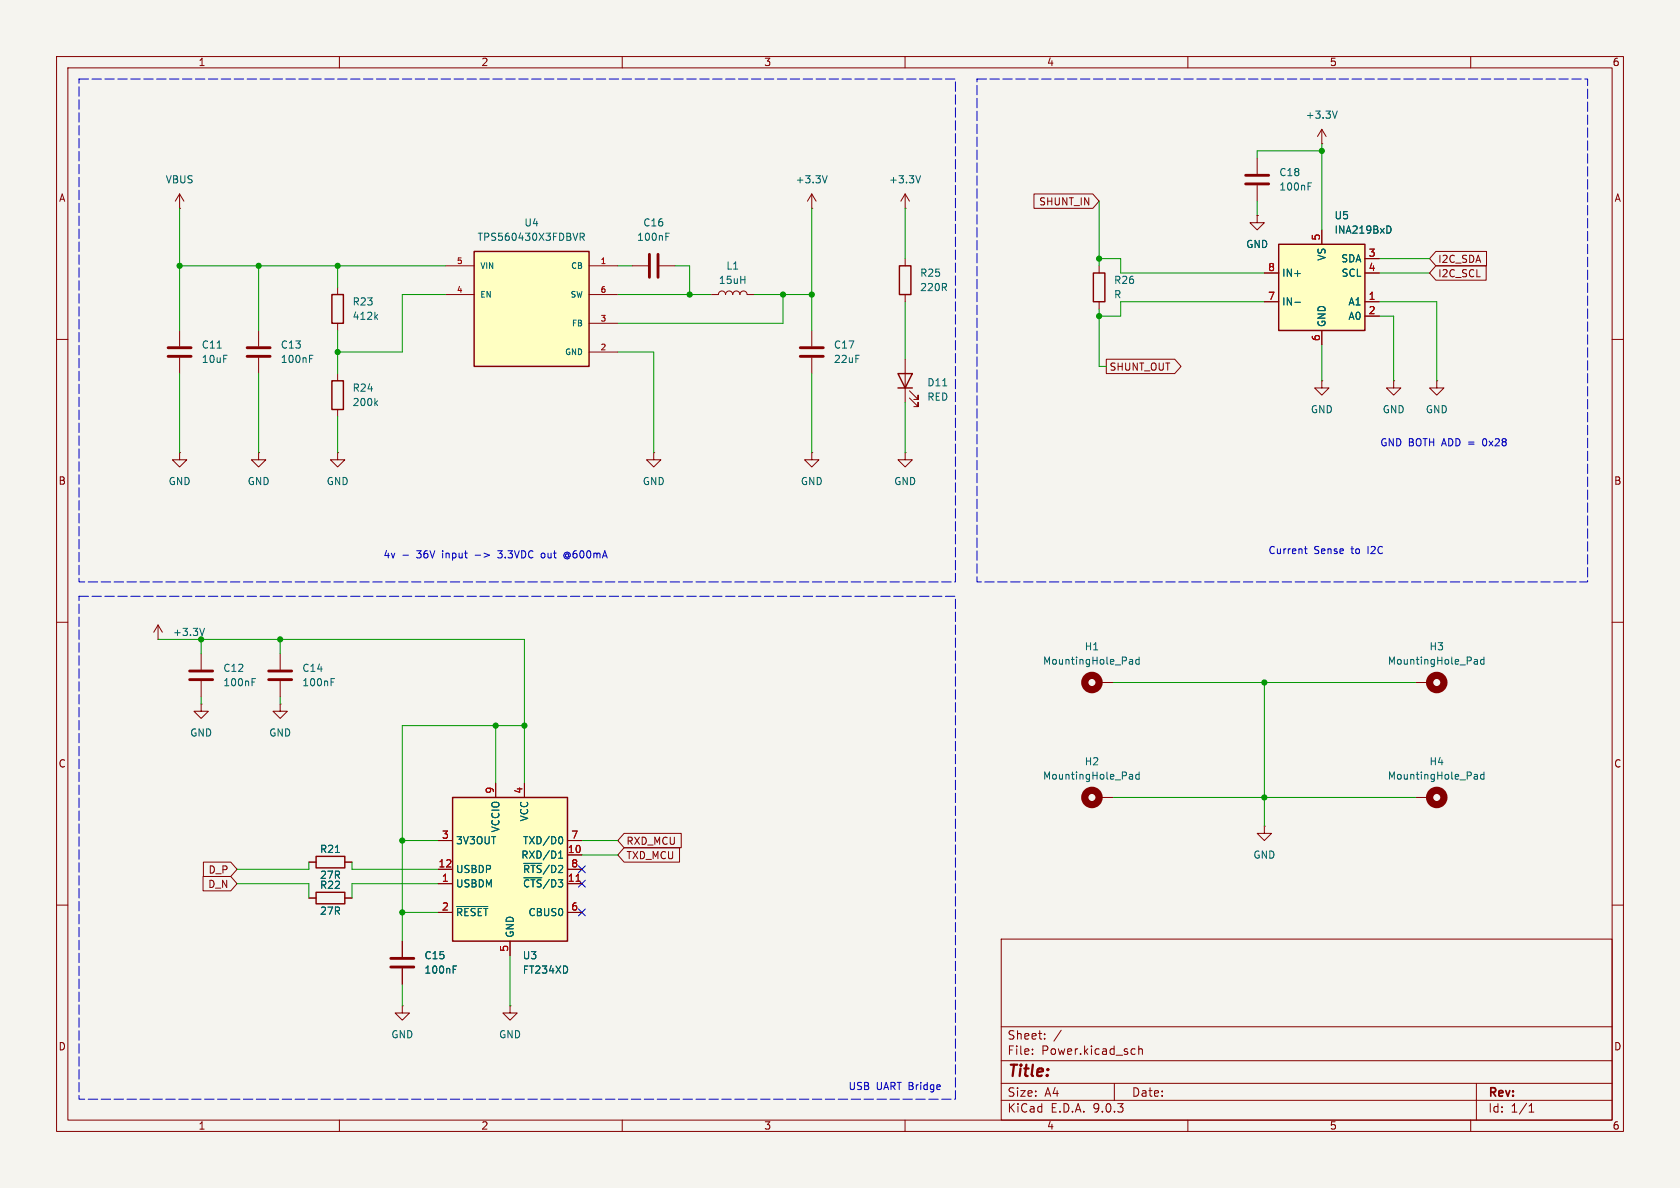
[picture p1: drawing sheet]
<svg xmlns="http://www.w3.org/2000/svg" width="297mm" height="210mm" viewBox="0 0 297 210" stroke-linecap="round" stroke-linejoin="round" font-family="sans-serif">
<path d="M0 0h297v210h-297z" fill="#f5f4ef" stroke="#f5f4ef" stroke-width=".18"/>
<g fill="none" stroke="#840000" stroke-width=".18">
<path d="M10 10h277v190h-277zM12 12h273v186h-273zM60 10v2M110 10v2M160 10v2M210 10v2M260 10v2M10 60h2M233.7 67.3v1.3h1.2l-1.2 1.3-1.3-1.3h1.3M233.7 67.3h.1M285 60h2M10 110h2"/>
<path d="M285 110h2M250.2 141h2.5M10 160h2M90.2 177.8v1.3h1.2l-1.2 1.2-1.3-1.2h1.3M90.2 177.8h.1M177 166h108v32h-108zM285 160h2M60 198v2M110 198v2M160 198v2M177 194.5h108M177 191.5h108"/>
<path d="M177 187.5h108M177 181.5h108M182.5 186.3v.1M182.5 185.5v.1M184.7 183.6v.1M184.7 182.8v.1M187.6 182.1l-1.3 2M197 191.5v3M200.2 185.4l.5 .1M200.7 186.3l-.5 .1M201.3 185.5l.2-.1 .4 .1 .1 .9M201.3 184.9v1.5"/>
<path d="M210 198v2M260 198v2M261 191.5v6.5M270.3 196.6h.9M270.3 195.5l.4-.4v1.5"/>
</g>
<circle cx="254" cy="141" r="1.27" fill="none" stroke="#840000" stroke-width="1.3"/>
<path d="M260.8 136.9h.2l.2 .2v.6M261.2 137.7h-.4M261.2 137.2l-.4 .1M262.3 137l-.3-.1-.3 .2 .2 .6h.4M262.3 136.5v1.2" fill="none" stroke="#006464" stroke-width=".18"/>
<path d="M226.1 43.2h15.2v15.2h-15.2z" fill="#ffffc2"/>
<path d="M58.7 52.1h2v5.1h-2zM226.1 43.2h15.2v15.2h-15.2zM58.7 67.3h2v5.1h-2zM158.7 66h2.6l-1.3 2.6zM158.7 68.6h2.6" fill="none" stroke="#840000" stroke-width=".25"/>
<g fill="none" stroke="#840000" stroke-width=".18">
<path d="M31.7 36.8h.1M31.7 34.3l-.7 1.3M31.7 34.3l.8 1.3M31.7 34.3v2.5M143.5 36.8h.1M143.5 34.3l-.8 1.3M143.5 34.3l.8 1.3M143.5 34.3v2.5M160 36.8h.1M160 34.3v2.5M160 34.3l-.7 1.3M160 34.3l.8 1.3"/>
<path d="M31.7 58.4v2.8M45.7 58.4v2.8M59.7 50.8v1.3M59.7 57.2v1.2M111.8 47h2.8M116.6 47h2.8M143.5 58.4v2.8M223.5 48.3h2.6M223.5 53.3h2.6M233.7 40.6v2.6M233.7 58.4v2.6M241.3 48.3h2.5"/>
<path d="M241.3 53.3h2.5M241.3 45.7h2.5M241.3 55.9h2.5M31.7 63.2v2.8M45.7 63.2v2.8M59.7 66v1.3M59.7 72.4v1.3M143.5 63.2v2.8M160 63.5v7.6M160.8 70.4l1.5 1.5v-.8v.8h-.8M160.8 69.1l1.5 1.5v-.7v.7h-.8M246.4 67.3v1.3h1.2l-1.2 1.3-1.3-1.3h1.3"/>
<path d="M246.4 67.3h.1M254 67.3v1.3h1.3l-1.3 1.3-1.3-1.3h1.3M254 67.3h.1M31.7 80v1.3h1.3l-1.3 1.3-1.2-1.3h1.2M31.7 80h.1M45.7 80v1.3h1.3l-1.3 1.3-1.3-1.3h1.3M45.7 80h.1M59.7 80v1.3h1.3l-1.3 1.3-1.3-1.3h1.3M59.7 80h.1M143.5 80v1.3h1.3l-1.3 1.3-1.3-1.3h1.3M143.5 80h.1M160 80v1.3h1.3l-1.3 1.3-1.3-1.3h1.3"/>
<path d="M160 80h.1M27.9 113h.1M27.9 110.5l-.7 1.3M27.9 110.5l.8 1.3M27.9 110.5v2.5M35.6 115.6v2.8M35.6 124.5v1.2h1.2l-1.2 1.3-1.3-1.3h1.3M35.6 124.5h.1M35.6 120.4v2.8M223.5 146.1v1.2h1.3l-1.3 1.3-1.3-1.3h1.3M223.5 146.1h.1"/>
</g>
<g fill="none" stroke="#006464" stroke-width=".18">
<path d="M146.2 31.1l-.4 1.2M162.7 31.1l-.4 1.2M245.5 39.9a.68 .68 0 0 1 .4 .7 .68 .68 0 0 1-.4 .6M66.4 56l.4 .5M66.8 55.6l-.5 .5M117.7 41.8h.4M117.7 41.2h.6M228.9 53.4h1M38.4 61.5h.7M54.7 63.4h.4M54.7 62.8h.6M66.4 71.2l.4 .5"/>
<path d="M66.8 70.9l-.5 .4M166.7 68.2h.7M36.2 111.1l-.5 1.2M44.6 120h.6M44.6 120.6h.4"/>
</g>
<path d="M114.8 45v4M116.3 45v4M29.7 61.5h4.1M29.7 63h4.1M43.7 61.5h4.1M43.7 63h4.1M141.5 61.5h4M141.5 63h4M33.5 118.6h4.1M33.5 120.1h4.1" fill="none" stroke="#840000" stroke-width=".51"/>
<path d="M83.8 44.5h20.3v20.3h-20.3z" fill="#ffffc2"/>
<path d="M83.8 44.5h20.3v20.3h-20.3zM159 47h2v5.1h-2zM193.3 48.3h2v5h-2zM55.9 151.4h5.1v2h-5.1zM55.9 157.7h5.1v2.1h-5.1z" fill="none" stroke="#840000" stroke-width=".25"/>
<g fill="none" stroke="#840000" stroke-width=".18">
<path d="M222.2 38.1v1.3h1.3l-1.3 1.2-1.2-1.2h1.2M222.2 38.1h.1M222.2 27.9v2.8M222.2 32.8v2.8M233.7 25.4h.1M233.7 22.9l-.8 1.2M233.7 22.9l.7 1.2M233.7 22.9v2.5M78.7 47h5.1M78.7 52.1h5.1M104.1 47h5.1M104.1 52.1h5.1"/>
<path d="M104.1 57.2h5.1M125.7 52.1h1.3a.64 .64 0 0 1 .6-.7 .64 .64 0 0 1 .7 .7 .64 .64 0 0 1 .6-.7 .64 .64 0 0 1 .6 .7 .64 .64 0 0 1 .7-.7 .64 .64 0 0 1 .6 .7 .64 .64 0 0 1 .6-.7 .64 .64 0 0 1 .7 .7h1.2M160 45.7v1.3M160 52.1v1.2M194.3 47v1.3M194.3 53.3v1.3M104.1 62.2h5.1M115.6 80v1.3h1.2l-1.2 1.3-1.3-1.3h1.3M115.6 80h.1M49.5 115.6v2.8M49.5 124.5v1.2h1.3l-1.3 1.3-1.2-1.3h1.2M49.5 124.5h.1"/>
<path d="M49.5 120.4v2.8M194.3 120.7h2.5M250.2 120.7h2.5M54.6 152.4h1.3M54.6 158.8h1.3M61 152.4h1.2M61 158.8h1.2M194.3 141h2.5M71.1 177.8v1.3h1.3l-1.3 1.2-1.3-1.2h1.3M71.1 177.8h.1M71.1 166.4v2.8M71.1 171.2v2.8"/>
</g>
<g fill="none" stroke="#006464" stroke-width=".18">
<path d="M236.4 19.6l-.4 1.3M231.3 32.9h.4M231.3 32.3h.6M102.6 41.9l.6-.1 .1-.2-.1-.3-.6-.1v1.3M102.9 41.9l.4 .6M58.5 120h.6M199.8 116.6h.3l.1 .2v.6M200.2 117.4h-.4M200.2 116.9h-.4M201.4 116.6h-.4l-.2 .2 .1 .6h.5M201.4 116.1v1.3M260.8 116.6h.2l.2 .2v.6"/>
<path d="M261.2 117.4h-.4M261.2 116.9h-.4M262.3 116.6h-.3l-.3 .2 .2 .6h.4M262.3 116.1v1.3M58.5 120.6h.5M199.8 136.9h.3l.1 .2v.6M200.2 137.7h-.4M200.2 137.2l-.4 .1M201.4 136.5v1.2M201.4 137l-.4-.1-.2 .2 .1 .6h.5M59.3 150.7h.7M80.1 171.4h.4"/>
<path d="M80.1 170.8h.6"/>
</g>
<g fill="none" stroke="#840000" stroke-width="1.3">
<circle cx="193" cy="120.6" r="1.27"/>
<circle cx="254" cy="120.6" r="1.27"/>
<circle cx="193" cy="141" r="1.27"/>
</g>
<path d="M220.2 31h4.1M220.2 32.5h4.1M47.5 118.6h4.1M47.5 120.1h4.1M69.1 169.4h4.1M69.1 170.9h4.1" fill="none" stroke="#840000" stroke-width=".51"/>
<path d="M80 141h20.3v25.4h-20.3z" fill="#ffffc2"/>
<path d="M80 141h20.3v25.4h-20.3z" fill="none" stroke="#840000" stroke-width=".25"/>
<g fill="none" stroke="#840000" stroke-width=".18">
<path d="M182.8 34.3h10.4l1.1 1.3-1.1 1.2h-10.4zM222.2 38.1h.1M223.5 48.3h2.6M223.5 53.3h2.6M233.7 40.6v2.6M233.7 58.4v2.6M241.3 48.3h2.5M241.3 53.3h2.5M241.3 45.7h2.5M241.3 55.9h2.5M253.8 44.4h9v2.6h-9l-1.1-1.3zM253.8 47h8.9v2.5h-8.9l-1.1-1.2z"/>
<path d="M195.6 63.5h12.1l1.1 1.3-1.1 1.2h-12.1zM87.6 138.4v2.6M92.7 138.4v2.6M35.9 154.9h4.9l1.1 1.3-1.1 1.3h-4.9zM36 152.4h4.8l1.1 1.3-1.1 1.2h-4.8zM54.6 152.4h1.3M54.6 158.8h1.3M61 152.4h1.2M61 158.8h1.2M77.5 148.6h2.5M77.5 153.7h2.5M77.5 156.2h2.5"/>
<path d="M100.3 148.6h2.6M100.3 153.7h2.6M100.3 156.2h2.6M100.3 151.1h2.6M110.3 147.3h10.1v2.6h-10.1l-1.1-1.3zM110.3 149.9h9.8v2.5h-9.8l-1.1-1.3zM71.1 166.4v2.8M71.1 171.2v2.8M77.5 161.3h2.5M90.2 166.4v2.5M100.3 161.3h2.6"/>
</g>
<path d="M245.5 39.9a.68 .68 0 0 1 .4 .7 .68 .68 0 0 1-.4 .6M228.9 53.4h1M59.3 150.7h.7M92.6 152.6h3.2M92.6 155.2h3.2M98.8 151.7h.7M98.8 150.8l.3-.4v1.3M99.2 147.9a.79 .79 0 0 1 0 1.3M80.1 171.4h.4M80.1 170.8h.6M80.7 160.2h5.5" fill="none" stroke="#006464" stroke-width=".18"/>
<path d="M101.8 155.8h.8" fill="none" stroke="#a90000" stroke-width=".18"/>
<g fill="none" stroke="#009600" stroke-width=".18">
<path d="M31.7 36.8v21.6M143.5 36.8v21.6M160 36.8v8.9M194.3 35.6v11.4M222.2 35.6v2.5M233.7 26.7h-11.5v1.2M233.7 25.4v15.2M31.7 47h47M45.7 47v11.4M59.7 47v3.8M59.7 58.4v7.6M78.7 52.1h-7.6v10.1h-11.4"/>
<path d="M109.2 52.1h16.5M109.2 47h2.6M119.4 47h2.5v5.1M133.3 52.1h10.2M138.4 52.1v5.1h-29.2M160 53.3v10.2M194.3 54.6v10.2h1.3M194.3 45.7h3.8v2.6h25.4M223.5 53.3h-25.4v2.6h-3.8M243.8 55.9h2.6v11.4M243.8 45.7h8.9M243.8 53.3h10.2v14"/>
<path d="M243.8 48.3h8.9M31.7 66v14M45.7 66v14M59.7 73.7v6.3M109.2 62.2h6.4v17.8M143.5 66v14M160 71.1v8.9M233.7 61v6.3M27.9 113h64.8v25.4M35.6 113v2.6M49.5 113v2.6M35.6 123.2v1.3"/>
<path d="M49.5 123.2v1.3M87.6 128.3v10.1M92.7 128.3h-21.6v38.1M196.8 120.7h53.4M223.5 120.7v25.4M41.9 156.2h12.7v2.6M54.6 152.4v1.3h-12.7M62.2 152.4v1.3h15.3M71.1 148.6h6.4M77.5 156.2h-15.3v2.6M102.9 151.1h6.3M102.9 148.6h6.3"/>
<path d="M196.8 141h53.4M71.1 161.3h6.4M71.1 174v3.8M90.2 168.9v8.9"/>
</g>
<path d="M102.3 153.1l1.2 1.2M102.3 155.6l1.2 1.2M103.5 153.1l-1.2 1.2M103.5 155.6l-1.2 1.2M102.3 160.7l1.2 1.2M103.5 160.7l-1.2 1.2" fill="none" stroke="#000084" stroke-width=".18"/>
<path d="M71.2 98.1h1M88 97.4h.8M88 98.5l.2 .1M96.1 97.8h-.3l-.1 .2v.5l.4 .1M100.5 98a.3 .3 0 0 0-.5 0 .3 .3 0 0 0 0 .4 .3 .3 0 0 0 .5 0M100.5 97.7a.6 .6 0 0 0-.8 .5 .6 .6 0 0 0 .8 .5M230.6 97h.5M230.8 96.6v1.1l.3 .2" fill="none" stroke="#0000c2" stroke-width=".18"/>
<path d="M14 14h154.9v88.9h-154.9zM172.7 14h108v88.9h-108zM14 105.4h154.9v88.9h-154.9z" fill="none" stroke="#0000c2" stroke-width=".18" stroke-dasharray="1.7 .6"/>
<g fill="#009600" stroke="#009600" stroke-width=".18">
<circle cx="121.9" cy="52.1" r=".46"/>
<circle cx="143.5" cy="52.1" r=".46"/>
<circle cx="138.4" cy="52.1" r=".46"/>
<circle cx="194.3" cy="55.9" r=".46"/>
<circle cx="194.3" cy="45.7" r=".46"/>
<circle cx="233.7" cy="26.7" r=".46"/>
<circle cx="223.5" cy="120.7" r=".46"/>
<circle cx="223.5" cy="141" r=".46"/>
<circle cx="71.1" cy="148.6" r=".46"/>
<circle cx="87.6" cy="128.3" r=".46"/>
<circle cx="71.1" cy="161.3" r=".46"/>
<circle cx="35.6" cy="113" r=".46"/>
<circle cx="49.5" cy="113" r=".46"/>
<circle cx="92.7" cy="128.3" r=".46"/>
<circle cx="45.7" cy="47" r=".46"/>
<circle cx="31.7" cy="47" r=".46"/>
<circle cx="59.7" cy="62.2" r=".46"/>
<circle cx="59.7" cy="47" r=".46"/>
</g>
<text font-size="2.8" fill="#840000" x="178" y="190.9">Title:</text>
<g font-size="2.1" fill="#840000">
<text x="178" y="184">Sheet:</text>
<text x="178" y="186.7">File:</text>
<text x="184.1" y="186.7">Power.kicad_sch</text>
<text x="178" y="196.9">KiCad</text>
<text x="178" y="194.1">Size:</text>
<text x="184.7" y="194.1">A4</text>
<text x="185.7" y="196.9">E.D.A.</text>
<text x="193.3" y="196.9">9.0.3</text>
<text x="200" y="194.1">Date:</text>
<text x="263" y="194.3">Rev:</text>
<text x="263" y="196.9">Id:</text>
<text x="267.1" y="196.9">1/1</text>
</g>
<g font-size="1.8" fill="#840000">
<text x="35" y="11.9">1</text>
<text x="85" y="11.9">2</text>
<text x="135" y="11.9">3</text>
<text x="185" y="11.9">4</text>
<text x="235" y="11.9">5</text>
<text x="285" y="11.9">6</text>
<text x="10.3" y="35.9">A</text>
<text x="285.3" y="35.9">A</text>
<text x="183.6" y="36.5">SHUNT_IN</text>
<text x="254.2" y="46.7">I2C_SDA</text>
<text x="254.2" y="49.2">I2C_SCL</text>
<text x="196.1" y="65.7">SHUNT_OUT</text>
<text x="10.3" y="85.9">B</text>
<text x="285.3" y="85.9">B</text>
<text x="10.3" y="135.9">C</text>
<text x="285.3" y="135.9">C</text>
<text x="110.6" y="149.5">RXD_MCU</text>
<text x="36.8" y="154.6">D_P</text>
<text x="110.6" y="152.1">TXD_MCU</text>
<text x="36.7" y="157.2">D_N</text>
<text x="10.3" y="185.9">D</text>
<text x="285.3" y="185.9">D</text>
<text x="35" y="199.9">1</text>
<text x="85" y="199.9">2</text>
<text x="135" y="199.9">3</text>
<text x="185" y="199.9">4</text>
<text x="235" y="199.9">5</text>
<text x="285" y="199.9">6</text>
</g>
<g font-size="1.8" fill="#006464">
<text x="230.7" y="21.2">+3.3V</text>
<text x="29.2" y="32.6">VBUS</text>
<text x="140.6" y="32.6">+3.3V</text>
<text x="157.1" y="32.6">+3.3V</text>
<text x="226.1" y="33.9">100nF</text>
<text x="226.1" y="31.3">C18</text>
<text x="92.6" y="40.2">U4</text>
<text x="113.6" y="40.2">C16</text>
<text x="235.8" y="41.5">INA219BxD</text>
<text x="235.8" y="39">U5</text>
<text x="84.3" y="42.8">TPS560430X3FDBVR</text>
<text x="112.5" y="42.8">100nF</text>
<text x="128.3" y="47.9">L1</text>
<text x="220.2" y="44">GND</text>
<text x="234.5" y="46.2" transform="rotate(-90 234.5 46.2)">VS</text>
<text x="237" y="46.6">SDA</text>
<text x="127" y="50.4">15uH</text>
<text x="162.6" y="51.7">220R</text>
<text x="162.6" y="49.1">R25</text>
<text x="196.9" y="50.4">R26</text>
<text x="196.9" y="52.9">R</text>
<text x="226.6" y="49.1">IN+</text>
<text x="237.1" y="49.1">SCL</text>
<text x="62.2" y="54.2">R23</text>
<text x="62.2" y="56.7">412k</text>
<text x="226.6" y="54.2">IN-</text>
<text x="234.5" y="57.9" transform="rotate(-90 234.5 57.9)">GND</text>
<text x="238.3" y="54.2">A1</text>
<text x="238.3" y="56.7">A0</text>
<text x="35.6" y="61.8">C11</text>
<text x="35.6" y="64.4">10uF</text>
<text x="49.5" y="64.4">100nF</text>
<text x="49.5" y="61.8">C13</text>
<text x="147.3" y="61.8">C17</text>
<text x="147.3" y="64.4">22uF</text>
<text x="62.2" y="69.4">R24</text>
<text x="62.2" y="72">200k</text>
<text x="163.8" y="68.5">D11</text>
<text x="163.8" y="71">RED</text>
<text x="231.6" y="73.3">GND</text>
<text x="244.3" y="73.3">GND</text>
<text x="252" y="73.3">GND</text>
<text x="29.7" y="86">GND</text>
<text x="43.7" y="86">GND</text>
<text x="57.7" y="86">GND</text>
<text x="113.5" y="86">GND</text>
<text x="141.5" y="86">GND</text>
<text x="158" y="86">GND</text>
<text x="30.5" y="112.6">+3.3V</text>
<text x="39.4" y="119">C12</text>
<text x="53.3" y="119">C14</text>
<text x="184.3" y="117.7">MountingHole_Pad</text>
<text x="191.7" y="115.2">H1</text>
<text x="245.3" y="117.7">MountingHole_Pad</text>
<text x="252.6" y="115.2">H3</text>
<text x="39.4" y="121.5">100nF</text>
<text x="53.3" y="121.5">100nF</text>
<text x="33.5" y="130.4">GND</text>
<text x="47.5" y="130.4">GND</text>
<text x="191.7" y="135.5">H2</text>
<text x="252.6" y="135.5">H4</text>
<text x="184.3" y="138">MountingHole_Pad</text>
<text x="245.3" y="138">MountingHole_Pad</text>
<text x="80.5" y="149.5">3V3OUT</text>
<text x="88.5" y="147.2" transform="rotate(-90 88.5 147.2)">VCCIO</text>
<text x="92.4" y="149.5">TXD/D0</text>
<text x="93.6" y="145.3" transform="rotate(-90 93.6 145.3)">VCC</text>
<text x="56.5" y="151">R21</text>
<text x="56.5" y="155.5">27R</text>
<text x="80.5" y="154.5">USBDP</text>
<text x="92.1" y="152">RXD/D1</text>
<text x="92.4" y="154.5">~{RTS}/D2</text>
<text x="221.5" y="152">GND</text>
<text x="56.5" y="157.3">R22</text>
<text x="56.5" y="161.9">27R</text>
<text x="80.5" y="157.1">USBDM</text>
<text x="92.4" y="157.1">~{CTS}/D3</text>
<text x="80.5" y="162.2">~{RESET}</text>
<text x="91" y="165.9" transform="rotate(-90 91 165.9)">GND</text>
<text x="93.3" y="162.2">CBUS0</text>
<text x="74.9" y="172.3">100nF</text>
<text x="74.9" y="169.8">C15</text>
<text x="92.3" y="169.8">U3</text>
<text x="92.3" y="172.3">FT234XD</text>
<text x="69.1" y="183.7">GND</text>
<text x="88.1" y="183.7">GND</text>
</g>
<g font-size="1.8" fill="#a90000">
<text x="233.4" y="42.6" transform="rotate(-90 233.4 42.6)">5</text>
<text x="241.9" y="45.5">3</text>
<text x="224.1" y="48">8</text>
<text x="224.1" y="53.1">7</text>
<text x="241.9" y="48">4</text>
<text x="241.9" y="53.1">1</text>
<text x="241.9" y="55.6">2</text>
<text x="233.4" y="60.4" transform="rotate(-90 233.4 60.4)">6</text>
<text x="87.4" y="140.4" transform="rotate(-90 87.4 140.4)">9</text>
<text x="92.5" y="140.4" transform="rotate(-90 92.5 140.4)">4</text>
<text x="78" y="148.3">3</text>
<text x="100.9" y="148.3">7</text>
<text x="77.4" y="153.4">12</text>
<text x="78" y="156">1</text>
<text x="100.3" y="150.9">10</text>
<text x="100.3" y="156">11</text>
<text x="100.9" y="153.4">8</text>
<text x="78" y="161">2</text>
<text x="100.9" y="161">6</text>
<text x="89.9" y="168.3" transform="rotate(-90 89.9 168.3)">5</text>
</g>
<g font-size="1.8" fill="#0000c2">
<text x="243.9" y="79.1">GND BOTH ADD =</text>
<text x="262.6" y="79.1">0x28</text>
<text x="67.7" y="98.9">4v</text>
<text x="73.8" y="98.9">36V</text>
<text x="78.5" y="98.9">input</text>
<text x="84.4" y="98.9">-&gt;</text>
<text x="88.7" y="98.9">3.3VDC</text>
<text x="96.5" y="98.9">out</text>
<text x="100.7" y="98.9">@600mA</text>
<text x="224.2" y="98.1">Current</text>
<text x="232.3" y="98.1">Sense</text>
<text x="239" y="98.1">to</text>
<text x="242.1" y="98.1">I2C</text>
<text x="149.9" y="192.9">USB</text>
<text x="154.9" y="192.9">UART Bridge</text>
</g>
<g font-size="1.4" fill="#a90000">
<text x="80.7" y="46.7">5</text>
<text x="106.1" y="46.7">1</text>
<text x="80.7" y="51.8">4</text>
<text x="106.1" y="51.8">6</text>
<text x="106.1" y="56.9">3</text>
<text x="106.1" y="62">2</text>
</g>
<g font-size="1.4" fill="#006464">
<text x="84.8" y="47.7">VIN</text>
<text x="100.8" y="47.7">CB</text>
<text x="84.8" y="52.8">EN</text>
<text x="100.7" y="52.8">SW</text>
<text x="101" y="57.9">FB</text>
<text x="99.8" y="63">GND</text>
</g>
</svg>
